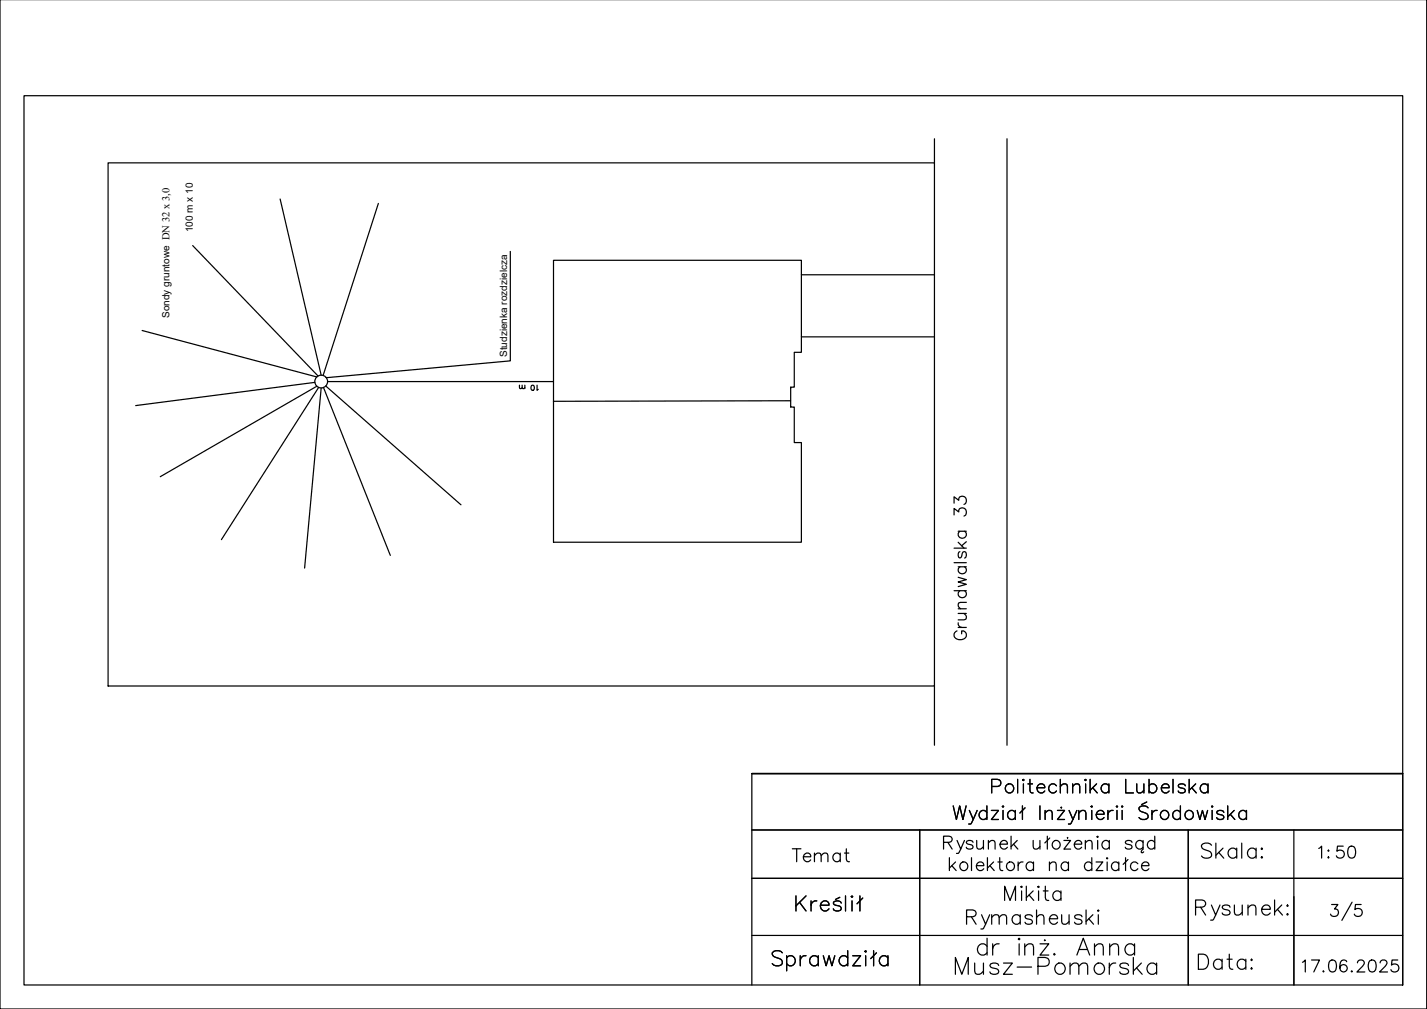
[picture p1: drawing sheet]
<svg xmlns="http://www.w3.org/2000/svg" width="297mm" height="210mm" viewBox="0 0 297 210" stroke-linecap="round" stroke-linejoin="round" font-family="sans-serif">
<!-- layer: 0 -->
<g fill="none" stroke="#000" stroke-width=".25">
<path d="M297 -.1v210h-297v-210M5 19.9h287v185h-287zM22.5 33.9h172v108.8h-172zM194.5 28.9v5M209.6 28.9v126.1M40.1 51.1l26.1 27.1M58.3 41.4l8.6 36.7M78.8 42.3l-11.5 35.8M106.2 52.3v22.8l-38.3 3.5-.1-.1M115.2 54.1h51.6v19.2h-1.5v7.2h-.7v4.2h.7v7.4h1.5v20.7h-51.6zM166.8 57.2h27.7M29.6 68.8l36.3 9.6"/>
<path d="M65.5 79.5l-37.3 4.9M68.2 79.4h47M166.8 70.1h27.7M65.9 80.4l-32.5 18.8M66.3 80.6l-20.2 31.7M66.9 80.7l-3.5 37.5M67.3 80.6l13.9 34.9M67.8 80.3l28.1 24.7M164.6 80.5v.2M164.6 84.5v.2M164.6 83.4l-49.4 .1M194.5 142.7v12.3"/>
<path d="M156.5 160.9h135.5M156.5 172.7h135.5M191.4 172.7v32.2M196.4 175.2l1.5-.1a.63 .63 0 0 0 0-1l-1.5-.1v2.6M197.3 175.2l.9 1.4M197.6 178.4v2.7M198.4 167.7l.7 2.8 .7-2.8 .6 2.8 .7-2.8M198.9 179.3l-1.3 1.3M199.2 174.8l.8 1.8 .8-1.8M200 176.6l-.4 .8-.5 .1M201.8 168.6l.8 1.9 .8-1.9M202.2 178.4v2.7"/>
<path d="M202.5 175.2a.81 .81 0 0 0-1.4 0l.4 .4 .9 .3 .1 .3a.81 .81 0 0 1-1.4 0M202.6 170.5l-.4 .8-.6 .1M203.3 174.8l.1 1.7 .7 .1 .6-.5M204.7 174.8v1.8M205.4 169a.9 .9 0 0 0-1.3-.1 .9 .9 0 0 0 0 1.3 .9 .9 0 0 0 1.3-.1M205.4 167.7v2.8M205.5 178.4v2.7M205.7 175.4l.7-.6 .6 .2 .1 1.6M205.7 174.8v1.8M206.4 168.6h1.4l-1.4 1.9h1.4M206.4 163.6h1.2a.74 .74 0 0 0 .8-.7 .74 .74 0 0 0-.8-.8h-1.2v2.9M206.8 179.3l-1.3 1.3"/>
<path d="M207.7 179.3h.9M208.1 178.4v2.2l.1 .4 .5 .1M208.2 175.6h1.5a.79 .79 0 0 0-.9-.8 .79 .79 0 0 0-.6 1.1 .82 .82 0 0 0 .6 .7 .82 .82 0 0 0 .9-.4M208.7 167.8l.1-.1 .1 .1-.1 .1zM208.8 168.6v1.9M210.5 174v2.6M211 175.6l.9 1M211.3 169a.9 .9 0 0 0-1.3-.1 .9 .9 0 0 0 0 1.3 .9 .9 0 0 0 1.3-.1M211.3 168.6v1.9M211.7 174.8l-1.2 1.3M211.8 162.1v2.9M211.9 179.3v1.8"/>
<path d="M212.8 167.7v2.8M212.9 162.3l.1-.2 .2 .2-.2 .1zM213 179.3a.86 .86 0 0 0-1.1 .8M213 163.1v1.9M213.4 168.1l-1.1 1M214 163.1h.9M214.4 162.1v2.3l.1 .4 .6 .2M215.1 174.8l.1 1.7 .6 .1 .7-.5M215.1 179.7a.86 .86 0 0 0-1.2-.1 .86 .86 0 0 0 0 1.2 .86 .86 0 0 0 1.2-.1M215.1 179.3v1.8M215.9 163.9h1.6a.83 .83 0 0 0-1-.9 .83 .83 0 0 0-.6 1.2 .86 .86 0 0 0 .6 .8 .86 .86 0 0 0 1-.4M216.5 167.7v2.8"/>
<path d="M216.5 174.8v1.8M217.6 169.1l.6-.5 .7 .1 .1 .4v1.4M217.6 168.6v1.9M218 174v2.6M218.5 179.8l.6-.5 .6 .1 .2 1.7M218.5 179.3v1.8M218.5 174.3l-1 1.1M219.9 163.5a.9 .9 0 0 0-1.3-.2 .9 .9 0 0 0 0 1.4 .9 .9 0 0 0 1.3-.1M220.1 168.6h1.5l-1.5 1.9h1.5M220.7 163.6l.7-.5 .7 .1 .1 .4v1.4M220.7 162.1v2.9M220.9 167.9v.2z"/>
<path d="M221.5 174.8h1.4l-1.4 1.8h1.4M222.2 174.3h.1zM222.4 179.7a.86 .86 0 0 0-1.3-.1 .86 .86 0 0 0 0 1.2 .86 .86 0 0 0 1.3-.1M222.4 179.3v1.8M222.5 168.6l.8 1.9 .9-1.9M223.3 163.6l.7-.5 .6 .1 .2 .4v1.4M223.3 163.1v1.9M223.3 170.5l-.4 .8-.5 .1M223.6 175.6h1.6a.79 .79 0 0 0-1-.8 .79 .79 0 0 0-.6 1.1 .82 .82 0 0 0 .6 .7 .82 .82 0 0 0 1-.4M224.6 169.1l.6-.5 .7 .1 .1 .4v1.4M224.6 168.6v1.9M225.8 162.3l.2-.2 .1 .2-.1 .1z"/>
<path d="M225.9 175.4l.7-.6 .6 .2 .1 1.6M225.9 174.8v1.8M226 163.1v1.9M226.9 162.1v2.9M227.1 167.8l.2-.1 .1 .1-.1 .1zM227.3 168.6v1.9M227.3 179.7a.86 .86 0 0 0-1.3-.1 .86 .86 0 0 0 0 1.2 .86 .86 0 0 0 1.3-.1M227.3 178.4v2.7M227.5 163.9l.9 1.1M228.2 179.3h1.4l-1.4 1.8h1.4M228.2 169.4h1.6a.84 .84 0 0 0-1-.8 .84 .84 0 0 0-.6 1.1 .87 .87 0 0 0 .7 .8 .87 .87 0 0 0 .9-.4M228.3 163.1l-1.4 1.3"/>
<path d="M228.5 174l.1 .1-.1 .1-.1-.1zM228.5 174.8v1.8M230.5 178.4l.1 .2-.1 .1-.2-.1zM230.5 179.3v1.8M230.6 168.6v1.9M230.8 163.5a.9 .9 0 0 0-1.3-.2 .9 .9 0 0 0 0 1.4 .9 .9 0 0 0 1.3-.1M230.8 163.1v1.9M230.9 175.2a.86 .86 0 0 0-1.3-.1 .86 .86 0 0 0 0 1.3 .86 .86 0 0 0 1.3-.2M230.9 174.8v1.8M231.7 168.6a.91 .91 0 0 0-1.1 .8M232.5 167.7l.1 .1-.1 .1-.1-.1zM232.5 168.6v1.9"/>
<path d="M232.9 179.7a.86 .86 0 0 0-1.3-.1 .86 .86 0 0 0 0 1.2 .86 .86 0 0 0 1.3-.1M232.9 179.3v1.8M233.6 167.7l.1 .1-.1 .1-.1-.1zM233.6 168.6v1.9M234.3 178.4v2.7M234.3 162.1v2.9h1.6M234.8 178.8l-1 1M235.6 175.2a.8 .8 0 0 0-1.4 0l.4 .4 .9 .3 .1 .3a.8 .8 0 0 1-1.4 0M236.6 163.1v1.3l.2 .4 .6 .2 .7-.6M236.9 179.7a.86 .86 0 0 0-1.3-.1 .86 .86 0 0 0 0 1.2 .86 .86 0 0 0 1.3-.1M237.9 175.2a.86 .86 0 0 0-1.2-.1 .86 .86 0 0 0 0 1.3 .86 .86 0 0 0 1.2-.2M237.9 174.8v1.8l-.3 .7 .2 .1 .3-.2"/>
<path d="M238.1 163.1v1.9M238.7 166.8l-1.1 .6M239 168.1a1.26 1.26 0 0 0-1.9 0 .72 .72 0 0 0 .5 .8l.8 .2a.68 .68 0 0 1 .6 .6 .68 .68 0 0 1-.3 .6 1.3 1.3 0 0 1-1.6-.2M239.2 163.5a.9 .9 0 0 1 1.3-.2 .9 .9 0 0 1 0 1.4 .9 .9 0 0 1-1.3-.1M239.2 162.1v2.9M239.8 168.6v1.9M240.4 175.2a.86 .86 0 0 0-1.3-.1 .86 .86 0 0 0 0 1.3 .86 .86 0 0 0 1.3-.2M240.4 174v2.6M240.9 168.6a.91 .91 0 0 0-1.1 .8M241.7 163.9h1.7a.84 .84 0 0 0-1-.9 .84 .84 0 0 0-.7 1.2 .87 .87 0 0 0 .7 .8 .87 .87 0 0 0 1-.4M244.2 162.1v2.9M245.7 169a.9 .9 0 0 0-1.3-.1 .9 .9 0 0 0 0 1.3 .9 .9 0 0 0 1.3-.1"/>
<path d="M245.7 167.7v2.8M246.7 163.5a.86 .86 0 0 0-1.5 0l.4 .4 1 .3 .1 .4a.86 .86 0 0 1-1.5 0M247.3 172.7v32.2M247.5 162.1v2.9M248.1 163.9l.9 1.1M248.9 163.1l-1.4 1.3M249.2 168.6l.6 1.9 .5-1.9 .5 1.9 .6-1.9M251.4 163.5a.9 .9 0 0 0-1.3-.2 .9 .9 0 0 0 0 1.4 .9 .9 0 0 0 1.3-.1M251.4 163.1v1.9M252.3 167.7l.2 .1-.2 .1-.1-.1zM252.3 168.6v1.9M254.8 169a.86 .86 0 0 0-1.5 0l.1 .3 1.2 .4 .2 .4a.86 .86 0 0 1-1.5 0"/>
<path d="M255.6 167.7v2.8M256.1 169.4l.9 1.1M256.9 168.6l-1.3 1.3M259.5 169a.9 .9 0 0 0-1.4-.1 .9 .9 0 0 0 0 1.3 .9 .9 0 0 0 1.4-.1M259.5 168.6v1.9M269.3 172.7v32.2M292 160.9h-135.5v44M292 160.9h-135.5h135.5M292 160.9v44M156.5 182.7h135.5M156.5 194.6h135.5M162.8 198.2a1.39 1.39 0 0 0-2 0 .82 .82 0 0 0 .6 .9l.9 .3a.76 .76 0 0 1 .5 .6 .76 .76 0 0 1-.3 .8 1.44 1.44 0 0 1-1.7-.3"/>
<path d="M163.7 199.3a1 1 0 0 1 1.5-.2 1 1 0 0 1 0 1.5 1 1 0 0 1-1.5-.1M163.7 198.8v3.2M165.7 186.4v3.1M166.4 187.7l1.4 1.8M166.6 198.8v2.1M167.8 198.8a1.02 1.02 0 0 0-1.2 .9M167.8 186.4l-2.1 2.1M168.8 187.4v2.1M170 187.4a1.03 1.03 0 0 0-1.2 .9M170.3 199.3a1 1 0 0 0-1.5-.2 1 1 0 0 0 0 1.5 1 1 0 0 0 1.5-.1M170.3 198.8v2.1M170.8 188.3h1.8a.9 .9 0 0 0-.9-.9 .9 .9 0 0 0-.9 .9 .99 .99 0 0 0 .6 1.1 .99 .99 0 0 0 1.2-.3"/>
<path d="M171.4 198.8l.6 2.1 .6-2.1 .6 2.1 .6-2.1M174.8 186.7l-.9 .4M175.1 187.9a.95 .95 0 0 0-1.6 0l.1 .3 1.4 .4 .1 .5a.96 .96 0 0 1-1.6 0M176 186.4v3.1M176.5 199.3a1 1 0 0 0-1.5-.2 1 1 0 0 0 0 1.5 1 1 0 0 0 1.5-.1M176.5 197.8v3.1M177.2 186.5l.2-.1 .1 .1-.1 .2zM177.4 187.4v2.1M177.5 198.8h1.6l-1.6 2.1h1.6M179 186.4v3.1M179.6 186.8l-1.2 1.2M180.2 197.8l.1 .1-.1 .2-.2-.2z"/>
<path d="M180.2 198.8v2.1M181.8 197.8v3.1M182.4 198.2l-1.2 1.2M184.8 199.3a1 1 0 0 0-1.4-.2 1 1 0 0 0 0 1.5 1 1 0 0 0 1.4-.1M184.8 198.8v2.1M198.1 180.1l.9 1M201.2 190.7h1.3l.4-.1a.69 .69 0 0 0 0-1.2l-.4-.1h-1.3v3M202.2 190.7l1 1.6M203.2 180.1h1.6a.79 .79 0 0 0-.9-.8 .79 .79 0 0 0-.7 1 .83 .83 0 0 0 .7 .8 .83 .83 0 0 0 .9-.4M204.3 190.3l.9 2 .8-2M205.2 192.3l-.5 .8-.5 .2M205.5 196.9a1.12 1.12 0 0 0-1.7-.2 1.12 1.12 0 0 0 0 1.6 1.12 1.12 0 0 0 1.7-.1"/>
<path d="M205.5 195.2v3.5M206.1 180.1l.8 1M206.4 190.9l.7-.6 .7 .1 .2 .5v1.4M206.4 190.3v2M206.6 196.3v2.4M208 196.3a1.14 1.14 0 0 0-1.4 1.1M208 190.9l.7-.6 .7 .1 .1 .5v1.4M209.1 187.3v-2.9l1.1 2.9 1.2-2.9v2.9M212.1 195.2l.2 .2-.2 .1-.1-.1zM212.1 196.3v2.4M212.4 190.7a.95 .95 0 0 0-1.4-.1 .95 .95 0 0 0 0 1.4 .95 .95 0 0 0 1.4-.2M212.4 190.3v2"/>
<path d="M212.7 184.4l.1 .1-.1 .1-.2-.1zM212.7 185.3v2M213.3 197l.8-.7 .9 .2 .1 .5v1.7M213.3 196.3v2.4M213.6 184.4v2.9M214.2 186.2l1 1.1M214.9 190.7a.89 .89 0 0 0-1.5 0l.1 .3 1.3 .4 .1 .4a.89 .89 0 0 1-1.5 0M215.1 185.3l-1.5 1.5M215.8 190.9l.7-.6 .7 .1 .1 .5v1.4M215.8 189.3v3M216 184.5l.2-.1 .1 .1-.1 .1zM216.2 185.3v2"/>
<path d="M216.5 196.3h1.8l-1.8 2.4h1.8M217.2 185.3h1M217.4 195.6h.2zM217.6 184.4v2.4l.1 .4 .6 .1M218.4 191.1h1.7a.88 .88 0 0 0-1-.9 .88 .88 0 0 0-.7 1.2 .91 .91 0 0 0 .7 .9 .91 .91 0 0 0 1-.5M219.5 198.3l-.2 .2 .2 .2 .1-.2M220.8 185.8a.94 .94 0 0 0-1.4-.2 .94 .94 0 0 0 0 1.4 .94 .94 0 0 0 1.4-.1M220.8 185.3v2M221 190.3v1.4l.1 .4 .7 .2 .7-.6M222.5 190.3v2M224.2 198.7l1.3-3.5 1.3 3.5M224.7 197.5h1.6"/>
<path d="M225.2 190.7a.9 .9 0 0 0-1.5 0l.4 .4 1 .3 .1 .4a.9 .9 0 0 1-1.5 0M226.1 189.3v3M226.6 191.1l1 1.2M227.5 190.3l-1.4 1.4M227.8 197l.9-.7 .8 .2 .2 .5v1.7M227.8 196.3v2.4M228.6 189.3l.2 .1-.2 .2-.1-.2zM228.6 190.3v2M231 197l.8-.7 .9 .2 .1 .5v1.7M231 196.3v2.4M235.9 199.2v3.5M236.2 196.9a1.12 1.12 0 0 0-1.7-.2 1.12 1.12 0 0 0 0 1.6 1.12 1.12 0 0 0 1.7-.1"/>
<path d="M236.2 196.3v2.4M237.6 180.1h1.6a.79 .79 0 0 0-1-.8 .79 .79 0 0 0-.6 1 .83 .83 0 0 0 .6 .8 .83 .83 0 0 0 1-.4M248.9 188.7h1.3l.5-.1a.71 .71 0 0 0 0-1.2l-.5-.2h-1.3v3.2M249.9 188.7l1.1 1.7M252.2 188.3l.8 2.1 .9-2.1M253 190.4l-.4 .9-.1 .1h-.5M256 188.7a.94 .94 0 0 0-1.6 0l.2 .3 .2 .2 1.1 .3 .1 .4a.95 .95 0 0 1-1.6 0M256.9 188.3v1.5l.2 .4 .7 .2 .8-.6M258.6 188.3v2.1M259.8 188.9l.7-.6 .8 .1 .1 .5v1.5M259.8 188.3v2.1M262.6 189.2h1.8a.93 .93 0 0 0-1.1-1 .93 .93 0 0 0-.7 1.3 .96 .96 0 0 0 .7 .9 .96 .96 0 0 0 1.1-.5"/>
<path d="M265.3 187.2v3.2M265.9 189.2l1.1 1.2M266.8 188.3l-1.5 1.5M267.9 188.4l.1-.1 .1 .1-.1 .2zM268 190.1l.1 .1-.1 .2-.1-.2zM198.9 202.7v-3.5l1.3 3.5 1.3-3.5v3.5M202.9 200.3v1.7l.1 .5 .9 .2 .8-.7M204.7 200.3v2.4M207.9 200.9a1.06 1.06 0 0 0-1.9 0l.2 .3 .4 .2 1.1 .3 .2 .5a1.07 1.07 0 0 1-1.9 0M208.9 200.3h1.8l-1.8 2.4h1.8M211.7 201.2h3M216.1 201h1.5a.92 .92 0 0 0 .8-.9 .92 .92 0 0 0-.8-.9h-1.5v3.5"/>
<path d="M222.7 201l.9-.7 .8 .2 .2 .5v1.7M222.7 200.3v2.4M224.6 201l.8-.7 .8 .2 .2 .5v1.7M230.9 200.3v2.4M232.2 200.3a1.14 1.14 0 0 0-1.3 1.1M234.9 200.9a1.06 1.06 0 0 0-1.8 0l.1 .3 .4 .2 1.1 .3 .2 .5a1.07 1.07 0 0 1-1.8 0M236.6 201.4l1.2 1.3M237.6 200.3l-1.7 1.7M240.8 200.9a1.12 1.12 0 0 0-1.7-.2 1.12 1.12 0 0 0 0 1.7 1.12 1.12 0 0 0 1.7-.2M240.8 200.3v2.4"/>
<circle cx="66.9" cy="79.4" r="1.33"/>
<circle cx="210.1" cy="164" r=".93"/>
<circle cx="219.9" cy="175.7" r=".89"/>
<circle cx="242.4" cy="169.5" r=".93"/>
<circle cx="247.5" cy="169.5" r=".93"/>
<circle cx="200.6" cy="180.2" r=".89"/>
<circle cx="210.3" cy="180.2" r=".89"/>
<circle cx="220.6" cy="201.5" r="1.16"/>
<circle cx="228.8" cy="201.5" r="1.16"/>
</g>
<text font-size="7.1" x="275.9" y="192.6">3/5</text>
<g font-size="6.6">
<text x="248.7" y="179.9">Skala:</text>
<text x="248.4" y="202.8">Data:</text>
</g>
<g font-size="6.2">
<text x="202.1" y="134.4" transform="rotate(-90 202.1 134.4)">Grundwalska 33</text>
<text x="273.4" y="179.9">1:50</text>
<text x="163.7" y="180.6">Temat</text>
</g>
<text font-size="5.7" x="269.9" y="203.6">17.06.2025</text>
<text font-size="4" x="106.9" y="82.6">10 m</text>
<g font-size="2.1">
<text x="40.2" y="48.3" transform="rotate(-90 40.2 48.3)">100 m x 10</text>
<text x="35.3" y="66.1" transform="rotate(-90 35.3 66.1)">Sondy gruntowe DN 32 x 3,0</text>
<text x="105.5" y="74.3" transform="rotate(-90 105.5 74.3)">Studzienka rozdzielcza</text>
</g>
</svg>
